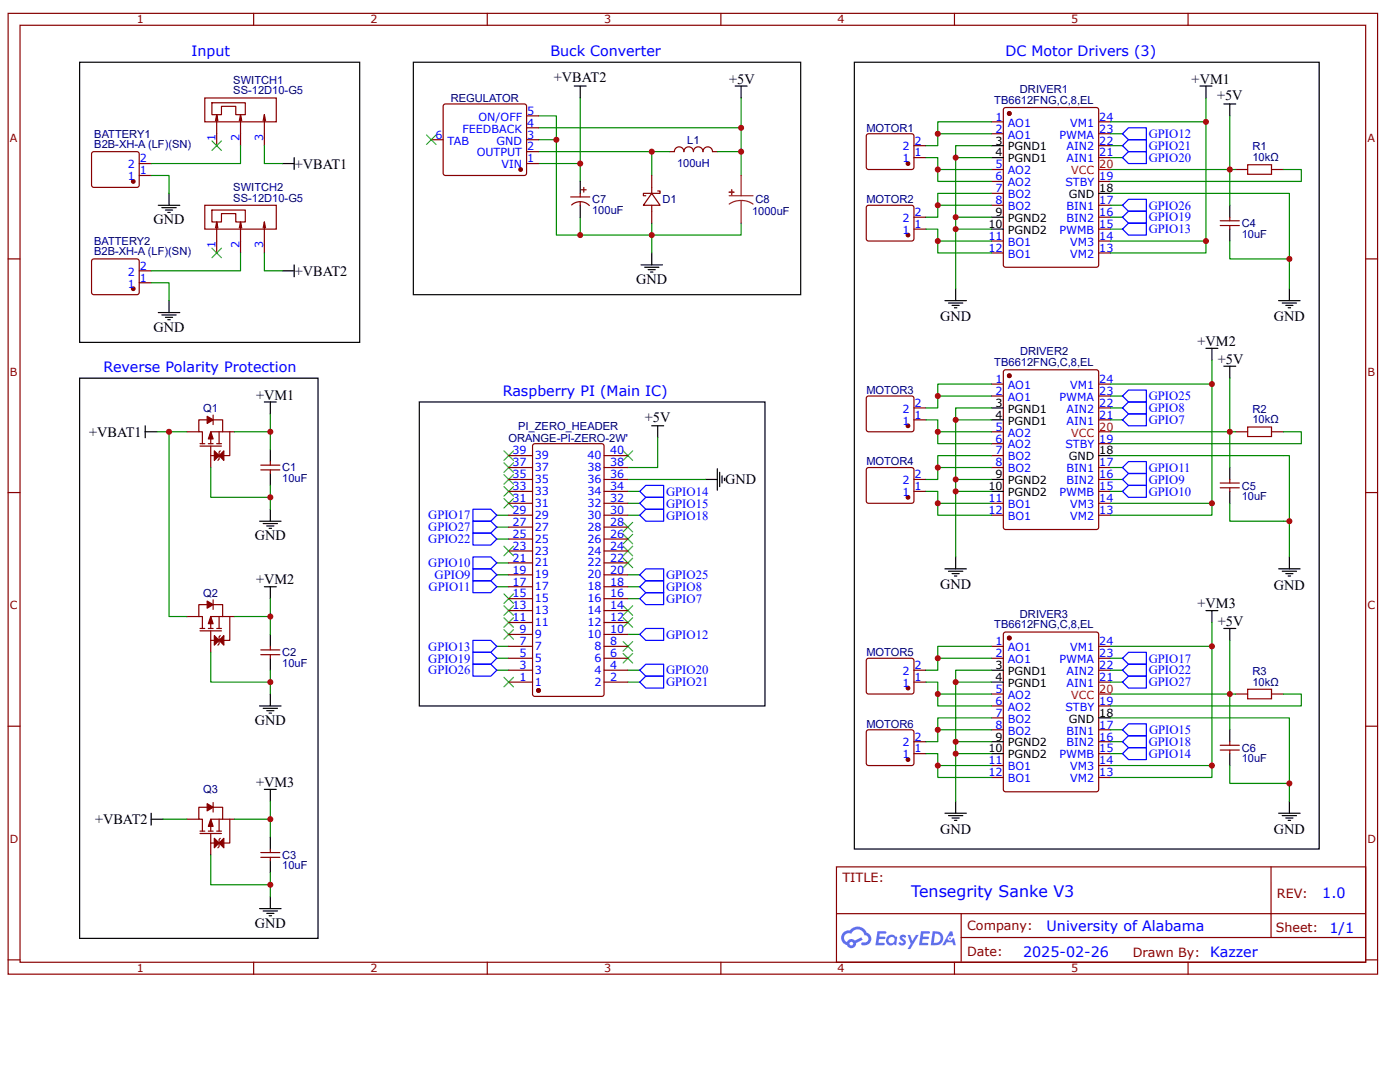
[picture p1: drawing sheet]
<svg xmlns="http://www.w3.org/2000/svg" width="279mm" height="216mm" viewBox="0 0 279 216" stroke-linecap="round" stroke-linejoin="round" font-family="sans-serif">
<g fill="none" stroke="#800" stroke-width=".24">
<path d="M1.6 2.7h273.3v191.7h-273.3zM4 5h268.5v187h-268.5zM50.6 2.7v2.3M97.2 2.7v2.3M143.9 2.7v2.3M190.5 2.7v2.3M237.1 2.7v2.3M1.6 51.7h2.4M272.5 51.7h2.4M1.6 98.3h2.4M272.5 98.3h2.4M1.6 144.9h2.4"/>
<path d="M272.5 144.9h2.4M166.9 173h105.6v19h-105.6zM253.7 173v14.1M1.6 191.5h2.4M50.6 192v2.4M97.2 192v2.4M143.9 192v2.4M167 182.3h105.5M190.5 192v2.4M191.8 187.1h80.7M191.8 182.3v9.5M237.1 192v2.4"/>
<path d="M272.5 191.5h2.4"/>
</g>
<g fill="#58f">
<path d="M179.7 186.7l.5-.2 .4 .1 .3 .2-.3 .4a.31 .31 0 0 0-.2-.2 .31 .31 0 0 0-.4 .1l.1 .1a.8 .8 0 0 1 .6 .6 .8 .8 0 0 1-.2 .8l-.7 .1-.5-.4 .3-.4 .5 .3 .2-.2a1.11 1.11 0 0 1-.7-1.2z"/>
<path d="M181.1 186.5h.5l.5 1.3 .7-1.3h.6l-1.7 2.9h-.6l.6-1.1z"/>
<path d="M175.1 185.8l1.7 .1 .1 .2-.2 .2h-1.1l-.1 .6h1l.2 .2-.2 .3h-1.1l-.1 .7h1l.2 .1v.3l-1.8 .1z"/>
<path d="M183.8 185.8l1.7 .1 .1 .2-.2 .2h-1.1l-.1 .6h1l.2 .2-.2 .3h-1.1l-.1 .7h1l.2 .1v.3l-1.8 .1z"/>
<path d="M189.6 185.8h.4l.3 .9-.4 .2a.46 .46 0 0 0-.7 .2 .46 .46 0 0 0 .3 .6 .46 .46 0 0 0 .6-.4l.3-.2 .4 1.5h-.6l-.1-.6h-1.2l-.3 .6h-.6z"/>
<path d="M186.1 185.8l-.4 2.8h.9a1.42 1.42 0 0 0 1.7-1.4 1.42 1.42 0 0 0-1.7-1.4zM186.6 186.3a.96 .96 0 0 1 1.1 1.1 .96 .96 0 0 1-1.3 .7z"/>
<path d="M177.2 186.8a1.04 1.04 0 0 0-.2 1.4 1.04 1.04 0 0 0 1.4 .3l.5 .1 .2-1.5-.4-.2a.94 .94 0 0 0-1.5-.1zM177.3 187.6a.62 .62 0 0 1 1.2 0 .62 .62 0 0 1-1.2 0z"/>
<path d="M168.3 186.1a1.48 1.48 0 0 0 .7 2.5 .95 .95 0 0 0 1.1 .6 .95 .95 0 0 0 .7-1l1.4-.7-.3-.5-1.3 .7a.96 .96 0 0 0-1.6 .3 .93 .93 0 0 1-.4-1.3 .93 .93 0 0 1 1.3-.4 1.4 1.4 0 0 1 1.4-.8 1.4 1.4 0 0 1 1.3 1.1 .77 .77 0 0 1 .7 1 .77 .77 0 0 1-1.2 .4l-.2 .2v.3a1.31 1.31 0 0 0 1.8-.6 1.31 1.31 0 0 0-.7-1.8 2.06 2.06 0 0 0-3.5-.5l-.7 .1zM169.5 188.3a.4 .4 0 0 1 .8 0 .4 .4 0 0 1-.8 0z"/>
<circle cx="189.6" cy="187.2" r=".18"/>
</g>
<circle cx="201.4" cy="22.6" r=".36" fill="#800"/>
<g fill="none" stroke="#800" stroke-width=".24">
<path d="M200.4 21.6l.3-.1h18.1l.4 .2 .1 31.2-.2 .4h-18.4l-.4-.2-.1-31.2z"/>
<circle cx="201.4" cy="22.6" r=".36"/>
</g>
<circle cx="201.4" cy="22.6" r=".36" fill="#800"/>
<g fill="none" stroke="#800" stroke-width=".24">
<path d="M197.9 24.3h2.3M197.9 26.7h2.3M197.9 33.8h2.3M197.9 36.2h2.3M197.9 38.6h2.3M219.3 24.3h2.3M219.3 26.7h2.3M219.3 36.2h2.3M219.3 31.4h2.3M219.3 29.1h2.3M197.9 41h2.3M197.9 48.1h2.3"/>
<path d="M197.9 50.5h2.3M219.3 41h2.3M219.3 48.1h2.3M219.3 50.5h2.3M219.3 45.7h2.3M219.3 43.3h2.3"/>
<circle cx="201.4" cy="22.6" r=".36"/>
</g>
<path d="M197.9 29.1h2.3M197.9 31.4h2.3M219.3 38.6h2.3M197.9 43.3h2.3M197.9 45.7h2.3" fill="none" stroke="#000" stroke-width=".24"/>
<path d="M219.3 33.8h2.3" fill="none" stroke="#f00" stroke-width=".24"/>
<circle cx="201.4" cy="75" r=".36" fill="#800"/>
<g fill="none" stroke="#800" stroke-width=".24">
<path d="M200.4 73.9l.3-.1h18.1l.4 .2 .1 31.2-.2 .4-18.4 .1-.4-.3-.1-31.1z"/>
<circle cx="201.4" cy="75" r=".36"/>
</g>
<circle cx="201.4" cy="75" r=".36" fill="#800"/>
<g fill="none" stroke="#800" stroke-width=".24">
<path d="M197.9 76.6h2.3M197.9 79h2.3M219.3 76.6h2.3M219.3 79h2.3M197.9 86.2h2.3M197.9 88.5h2.3M197.9 90.9h2.3M197.9 93.3h2.3M219.3 88.5h2.3M219.3 93.3h2.3M219.3 98h2.3M219.3 95.7h2.3"/>
<path d="M219.3 83.8h2.3M219.3 81.4h2.3M197.9 100.4h2.3M197.9 102.8h2.3M219.3 100.4h2.3M219.3 102.8h2.3"/>
<circle cx="201.4" cy="75" r=".36"/>
</g>
<path d="M197.9 81.4h2.3M197.9 83.8h2.3M197.9 95.7h2.3M197.9 98h2.3M219.3 90.9h2.3" fill="none" stroke="#000" stroke-width=".24"/>
<path d="M219.3 86.2h2.3" fill="none" stroke="#f00" stroke-width=".24"/>
<circle cx="201.4" cy="127.3" r=".36" fill="#800"/>
<g fill="none" stroke="#800" stroke-width=".24">
<path d="M200.4 126.3l.3-.2h18.1l.4 .2 .1 31.2-.2 .4-18.4 .1-.4-.2-.1-31.2z"/>
<circle cx="201.4" cy="127.3" r=".36"/>
</g>
<circle cx="201.4" cy="127.3" r=".36" fill="#800"/>
<g fill="none" stroke="#800" stroke-width=".24">
<path d="M246.6 33.8h2.4M253.8 33.8h2.3M52 93.8h3.9M52 92.8h3.9M53.9 92.1v.7M53.9 93.8v.7M246.6 86.2h2.4M253.8 86.2h2.3M52 130.6h3.9M52 129.7h3.9M53.9 129v.7M53.9 130.6v.7"/>
<path d="M197.9 129h2.3M197.9 131.3h2.3M197.9 138.5h2.3M219.3 129h2.3M219.3 131.3h2.3M219.3 136.1h2.3M219.3 133.7h2.3M246.6 138.5h2.4M253.8 138.5h2.3M197.9 140.9h2.3M197.9 143.2h2.3M197.9 145.6h2.3"/>
<path d="M197.9 152.8h2.3M197.9 155.1h2.3M219.3 140.9h2.3M219.3 145.6h2.3M219.3 152.8h2.3M219.3 155.1h2.3M219.3 150.4h2.3M219.3 148h2.3M52 171.1h3.9M52 170.1h3.9M53.9 169.4v.7M53.9 171.1v.7"/>
<circle cx="201.4" cy="127.3" r=".36"/>
</g>
<path d="M53.9 89.7v2.4M53.9 94.5v2.4M53.9 126.6v2.4M53.9 131.3v2.4M197.9 133.7h2.3M197.9 136.1h2.3M197.9 148h2.3M197.9 150.4h2.3M219.3 143.2h2.3M53.9 167v2.4M53.9 171.8v2.4" fill="none" stroke="#000" stroke-width=".24"/>
<path d="M219.3 138.5h2.3" fill="none" stroke="#f00" stroke-width=".24"/>
<path d="M249 32.9h4.8v1.9h-4.8zM249 85.2h4.8v1.9h-4.8zM249 137.5h4.8v1.9h-4.8z" fill="none" stroke="#a00000" stroke-width=".24"/>
<path d="M42.1 86.2l.4 1.4h-.9z" fill="#800"/>
<path d="M42.1 86.2l.4 1.4h-.9z" fill="none" stroke="#800" stroke-width=".24"/>
<path d="M41.3 83.1l1.2 .7-1.2 .7z" fill="#800"/>
<g fill="none" stroke="#800" stroke-width=".24">
<path d="M37.3 86.2h2.4M39.9 89h4.3M39.9 88.5h1M41.3 83.1l1.2 .7-1.2 .7zM41.6 83.8h-1.9v2.4h.7v2.3M41.6 88.5h.9M42.1 83.8h2.3v2.4h-2.3v2.3M42.1 89v4.3M42.5 82.8v1.9M43.2 88.5h1M43.7 86.2v2.3M44.4 86.2h2.4"/>
<path d="M45.9 86.2v4.7h-3.8"/>
</g>
<path d="M42.8 90l.9 .9-.9 1z" fill="#800"/>
<path d="M42.8 90l.9 .9-.9 1zM44 90l-.3 .2v1.4l-.2 .3" fill="none" stroke="#800" stroke-width=".24"/>
<path d="M44.7 90v1.9l-1-1z" fill="#800"/>
<path d="M44.7 90v1.9l-1-1z" fill="none" stroke="#800" stroke-width=".24"/>
<path d="M42.1 123l.4 1.5h-.9z" fill="#800"/>
<path d="M42.1 123l.4 1.5h-.9z" fill="none" stroke="#800" stroke-width=".24"/>
<path d="M41.3 119.9l1.2 .7-1.2 .8z" fill="#800"/>
<g fill="none" stroke="#800" stroke-width=".24">
<path d="M41.3 119.9l1.2 .7-1.2 .8zM42.5 119.7v1.9M37.3 123h2.4M39.9 125.9h4.3M39.9 125.4h1M41.6 120.6h-1.9v2.4h.7v2.4M41.6 125.4h.9M42.1 120.6h2.3v2.4h-2.3v2.4M42.1 125.9v4.3M43.2 125.4h1M43.7 123v2.4M44.4 123h2.4"/>
<path d="M45.9 123v4.8h-3.8"/>
</g>
<path d="M42.8 126.8l.9 1-.9 .9z" fill="#800"/>
<path d="M42.8 126.8l.9 1-.9 .9zM44 126.8l-.3 .3v1.4l-.2 .2" fill="none" stroke="#800" stroke-width=".24"/>
<path d="M44.7 126.8v1.9l-1-.9z" fill="#800"/>
<path d="M44.7 126.8v1.9l-1-.9z" fill="none" stroke="#800" stroke-width=".24"/>
<path d="M42.1 163.5l.4 1.4h-.9z" fill="#800"/>
<path d="M42.1 163.5l.4 1.4h-.9z" fill="none" stroke="#800" stroke-width=".24"/>
<path d="M41.3 160.4l1.2 .7-1.2 .7z" fill="#800"/>
<g fill="none" stroke="#800" stroke-width=".24">
<path d="M37.3 163.5h2.4M39.9 166.3h4.3M39.9 165.8h1M41.3 160.4l1.2 .7-1.2 .7zM41.6 161.1h-1.9v2.4h.7v2.3M41.6 165.8h.9M42.1 161.1h2.3v2.4h-2.3v2.3M42.1 166.3v4.3M42.5 160.1v1.9M43.2 165.8h1M43.7 163.5v2.3M44.4 163.5h2.4"/>
<path d="M45.9 163.5v4.7h-3.8"/>
</g>
<path d="M42.8 167.3l.9 .9-.9 1z" fill="#800"/>
<path d="M42.8 167.3l.9 .9-.9 1zM44 167.3l-.3 .2v1.4l-.2 .3" fill="none" stroke="#800" stroke-width=".24"/>
<path d="M44.7 167.3v1.9l-1-1z" fill="#800"/>
<g fill="none" stroke="#800" stroke-width=".24">
<path d="M173 26.8l.4-.1 8.8 .1 .2 .4-.1 6.4-.4 .2-8.8-.1-.2-.4v-6.1zM243.5 44.1h3.8M243.5 45h3.8M245.4 43.3v.8M245.4 45v.7M243.5 97.3h3.8M243.5 96.4h3.8M245.4 95.7v.7M245.4 97.3v.7M243.5 149.7h3.8M243.5 148.7h3.8M245.4 148v.7"/>
<path d="M245.4 149.7v.7M44.7 167.3v1.9l-1-1z"/>
</g>
<path d="M245.4 41v2.3M245.4 45.7v2.4M245.4 93.3v2.4M245.4 98v2.4M245.4 145.6v2.4M245.4 150.4v2.4" fill="none" stroke="#000" stroke-width=".24"/>
<circle cx="181.2" cy="32.6" r=".36" fill="#800"/>
<g fill="none" stroke="#800" stroke-width=".24">
<path d="M182.4 31.4h2.4M182.4 29.1h2.4M173 41.1l.4-.1h8.8l.2 .4-.1 6.5-.4 .2-8.8-.1-.2-.4v-6.2z"/>
<circle cx="181.2" cy="32.6" r=".36"/>
</g>
<circle cx="181.2" cy="46.9" r=".36" fill="#800"/>
<g fill="none" stroke="#800" stroke-width=".24">
<path d="M182.4 45.7h2.4M182.4 43.3h2.4M173 79.2l.4-.2 8.8 .1 .2 .4-.1 6.4-.4 .3-8.8-.1-.2-.4v-6.2z"/>
<circle cx="181.2" cy="46.9" r=".36"/>
</g>
<circle cx="181.2" cy="85" r=".36" fill="#800"/>
<g fill="none" stroke="#800" stroke-width=".24">
<path d="M173 93.4l.4-.1 8.8 .1 .2 .4-.1 6.4-.4 .2-8.8-.1-.2-.3v-6.2zM182.4 83.8h2.4M182.4 81.4h2.4"/>
<circle cx="181.2" cy="85" r=".36"/>
</g>
<circle cx="181.2" cy="99.2" r=".36" fill="#800"/>
<g fill="none" stroke="#800" stroke-width=".24">
<path d="M182.4 98h2.4M182.4 95.7h2.4M173 131.5l.4-.2 8.8 .1 .2 .4-.1 6.5-.4 .2-8.8-.1-.2-.4v-6.2z"/>
<circle cx="181.2" cy="99.2" r=".36"/>
</g>
<circle cx="181.2" cy="137.3" r=".36" fill="#800"/>
<g fill="none" stroke="#800" stroke-width=".24">
<path d="M182.4 136.1h2.4M182.4 133.7h2.4M173 145.8l.4-.2 8.8 .1 .2 .4-.1 6.4-.4 .3-8.8-.1-.2-.4v-6.2z"/>
<circle cx="181.2" cy="137.3" r=".36"/>
</g>
<circle cx="181.2" cy="151.6" r=".36" fill="#800"/>
<g fill="none" stroke="#800" stroke-width=".24">
<path d="M18.4 30.4l.3-.1h8.9l.2 .4-.1 6.5-.4 .2-8.8-.1-.2-.4v-6.2zM182.4 150.4h2.4M182.4 148h2.4"/>
<circle cx="181.2" cy="151.6" r=".36"/>
</g>
<circle cx="26.6" cy="36.2" r=".36" fill="#800"/>
<g fill="none" stroke="#800" stroke-width=".24">
<path d="M27.8 35h2.4M27.8 32.6h2.4M18.4 51.8l.3-.1h8.9l.2 .4-.1 6.5-.4 .2-8.8-.1-.2-.4v-6.2z"/>
<circle cx="26.6" cy="36.2" r=".36"/>
</g>
<circle cx="26.6" cy="57.6" r=".36" fill="#800"/>
<g fill="none" stroke="#800" stroke-width=".24">
<path d="M40.9 19.6h14.2v4.7h-14.2zM42.3 20.5h6.7v2.4h-1.9v-1.7h-2.9v1.7h-1.9zM43.2 22.9l-.2 1.2M43.5 24.1l-.3-1.2v6.2M48 22.9l-.2 1.2M48.2 24.1l-.2-1.2v6.2M52.8 22.9l-.3 1.2M53 24.1l-.2-1.2v6.2M133.6 30.3h1a.95 .95 0 0 1 .9-1 .95 .95 0 0 1 1 1M136.5 30.3a.95 .95 0 0 1 .9-1 .95 .95 0 0 1 1 1M138.4 30.3a.95 .95 0 0 1 .9-1 .95 .95 0 0 1 1 1M140.3 30.3a.95 .95 0 0 1 1-1 .95 .95 0 0 1 .9 1"/>
<path d="M142.2 30.3h.9M27.8 56.4h2.4M27.8 54h2.4M40.9 41h14.2v4.7h-14.2zM42.3 41.9h6.7v2.4h-1.9v-1.7h-2.9v1.7h-1.9zM43.2 44.3l-.2 1.2M43.5 45.5l-.3-1.2v6.2M48 44.3l-.2 1.2M48.2 45.5l-.2-1.2v6.2M52.8 44.3l-.3 1.2M53 45.5l-.2-1.2v6.2"/>
<circle cx="26.6" cy="57.6" r=".36"/>
</g>
<g fill="none" stroke="#000" stroke-width=".24">
<path d="M114.6 17.2h2.4M115.8 17.2v2.4M146.7 17.2h2.4M147.9 17.2v2.4M239.5 17.2h2.4M240.7 17.2v2.4M33.7 38.6v2.4M56.3 32.6h2.4M58.7 31.4v2.4M244.2 20.7h2.4M245.4 20.7v2.4M31.6 41h4.3"/>
<path d="M32.3 41.4h2.9M33 41.9h1.4M33.5 42.4h.5M33.7 60v2.4M56.3 54h2.4M58.7 52.9v2.3M127.9 52.9h4.3M128.6 53.3h2.9M129.4 53.8h1.4M129.8 54.3h.5M130.1 50.5v2.4M188.6 60h4.3"/>
<path d="M190.7 57.6v2.4M255.2 60h4.3M257.3 57.6v2.4M31.6 62.4h4.3M32.3 62.8h2.9M33 63.3h1.4M33.5 63.8h.5M189.3 60.5h2.8M190 60.9h1.4M190.5 61.4h.5M240.7 69.5h2.4M241.9 69.5v2.4"/>
<path d="M244.2 73.1h2.4M245.4 73.1v2.4M255.9 60.5h2.9M256.6 60.9h1.4M257.1 61.4h.5M29 86.2h2.4M29 85v2.3M52.8 80.2h2.3M53.9 80.2v2.4M130.1 85h2.3M131.3 85v2.3M140.8 95.7h2.3"/>
<path d="M143.1 93.5v4.3M143.6 94.2v2.9M144.1 95v1.4M144.6 95.4v.5M51.8 104h4.3M52.5 104.5h2.9M52.8 117.1h2.3M53.2 104.9h1.5M53.7 105.4h.5M53.9 101.6v2.4M53.9 117.1v2.4M188.6 113.5h4.3"/>
<path d="M189.3 114h2.8M190 114.5h1.4M190.5 114.9h.5M190.7 111.1v2.4M255.2 113.5h4.3M255.9 114h2.9M256.6 114.5h1.4M257.1 114.9h.5M257.3 111.1v2.4M53.9 138.5v2.4M240.7 121.8h2.4M241.9 121.8v2.4"/>
<path d="M244.2 125.4h2.4M245.4 125.4v2.4M51.8 140.9h4.3M52.5 141.3h2.9M52.8 157.5h2.3M53.2 141.8h1.5M53.7 142.3h.5M53.9 157.5v2.4M190.7 159.9v2.4M257.3 159.9v2.4M30.2 163.5h2.3M30.2 162.3v2.4"/>
<path d="M53.9 178.9v2.4M188.6 162.3h4.3M189.3 162.7h2.8M190 163.2h1.4M190.5 163.7h.5M255.2 162.3h4.3M255.9 162.7h2.9M256.6 163.2h1.4M257.1 163.7h.5M51.8 181.3h4.3M52.5 181.8h2.9M53.2 182.3h1.5"/>
<path d="M53.7 182.7h.5"/>
</g>
<g fill="none" stroke="#080" stroke-width=".24">
<path d="M115.8 19.6v13M147.9 19.6v5.9M240.7 19.6v4.7h-19.1M30.2 35h3.5v3.6M48 29.1v3.5h-17.8M52.8 29.1v3.5h3.5M107.5 32.6h8.3v3.6M107.5 27.9h3.5v19h4.8v-3.6M107.5 23.1h3.5v4.8M107.5 30.3h22.6v4.7M107.5 25.5h40.4v4.8M130.1 30.3h3.5"/>
<path d="M143.1 30.3h4.8v4.7M184.8 31.4h2.4v2.4h10.7M187.2 33.8v2.4h10.7M197.9 31.4h-7.2v11.9M197.9 29.1h-7.2v2.3M197.9 26.7h-10.7v2.4h-2.4M197.9 24.3h-10.7v2.4M197.9 38.6h-10.7v2.4M221.6 38.6h35.7v19M221.6 33.8h25M221.6 26.7h2.4M221.6 29.1h2.4"/>
<path d="M221.6 31.4h2.4M240.7 24.3v23.8h-19.1M245.4 23.1v17.9M256.1 33.8h3.6v2.4h-38.1M30.2 56.4h3.5v3.6M48 50.5v3.5h-17.8M52.8 50.5v3.5h3.5M130.1 44.5v2.4h-14.3M147.9 44.5v2.4h-17.8v3.6M184.8 45.7h2.4v2.4h10.7M187.2 48.1v2.4h10.7M197.9 45.7h-7.2v11.9"/>
<path d="M197.9 43.3h-7.2v2.4M197.9 41h-10.7v2.3h-2.4M221.6 41h2.4M221.6 43.3h2.4M221.6 45.7h2.4M240.7 48.1v2.4h-19.1M245.4 48.1v3.6h11.9M197.9 79h-10.7v2.4h-2.4M197.9 76.6h-10.7v2.4M221.6 79h2.4M241.9 71.9v4.7h-20.3M241.9 76.6v23.8h-20.3"/>
<path d="M245.4 75.5v17.8M31.4 86.2h5.9M33.7 86.2v36.8h3.6M42.1 93.3v5.9h11.8M46.8 86.2h7.1v3.5M53.9 82.6v3.6M53.9 96.9v4.7M125.3 95.7h15.5M125.3 98h2.4M131.3 87.3v6h-6M184.8 83.8h2.4v2.4h10.7M184.8 98h2.4v2.4h10.7"/>
<path d="M187.2 86.2v2.3h10.7M197.9 98h-7.2v13.1M197.9 95.7h-7.2v2.3M197.9 83.8h-7.2v11.9M197.9 81.4h-7.2v2.4M197.9 93.3h-10.7v2.4h-2.4M197.9 90.9h-10.7v2.4M221.6 86.2h25M221.6 90.9h35.7v20.2M221.6 95.7h2.4M221.6 81.4h2.4M221.6 83.8h2.4"/>
<path d="M221.6 93.3h2.4M221.6 98h2.4M256.1 86.2h3.6v2.3h-38.1M53.9 119.5v3.5M99.1 114.7h2.4M99.1 117.1h2.4M99.1 112.3h2.4M99.1 102.8h2.4M99.1 105.2h2.4M99.1 107.6h2.4M125.3 114.7h2.4M125.3 117.1h2.4"/>
<path d="M125.3 119.5h2.4M125.3 102.8h2.4M125.3 100.4h2.4M187.2 100.4v2.4h10.7M241.9 100.4v2.4h-20.3M245.4 100.4v3.6h11.9M42.1 130.2v5.9h11.8M46.8 123h7.1v3.6M53.9 133.7v4.8M99.1 133.7h2.4M99.1 131.3h2.4M99.1 129h2.4"/>
<path d="M125.3 126.6h2.4M125.3 133.7h2.4M125.3 136.1h2.4M184.8 136.1h2.4v2.4h10.7M187.2 138.5v2.4h10.7M197.9 136.1h-7.2v11.9M197.9 133.7h-7.2v2.4M197.9 131.3h-10.7v2.4h-2.4M197.9 129h-10.7v2.3M221.6 138.5h25M221.6 133.7h2.4M221.6 136.1h2.4"/>
<path d="M221.6 131.3h2.4M241.9 124.2v4.8h-20.3M241.9 129v23.8h-20.3M245.4 127.8v17.8M256.1 138.5h3.6v2.4h-38.1M53.9 159.9v3.6M184.8 150.4h2.4v2.4h10.7M187.2 152.8v2.3h10.7M197.9 150.4h-7.2v9.5M197.9 148h-7.2v2.4M197.9 145.6h-10.7v2.4h-2.4M197.9 143.2h-10.7v2.4"/>
<path d="M221.6 143.2h35.7v16.7M221.6 145.6h2.4M221.6 148h2.4M221.6 150.4h2.4M241.9 152.8v2.3h-20.3M245.4 152.8v3.5h11.9M32.5 163.5h4.8M42.1 170.6v5.9h11.8M46.8 163.5h7.1v3.5M53.9 174.2v4.7"/>
</g>
<g fill="none" stroke="#00f" stroke-width=".24">
<path d="M224 26.7l1.2-1.2h3.6v2.4h-3.6zM224 29.1l1.2-1.2h3.6v2.4h-3.6zM224 31.4l1.2-1.1h3.6v2.3h-3.6zM224 41l1.2-1.2h3.6v2.4h-3.6zM224 43.3l1.2-1.1h3.6v2.3h-3.6zM224 45.7l1.2-1.2h3.6v2.4h-3.6zM224 79l1.2-1.2h3.6v2.4h-3.6zM127.7 98l1.2-1.1h3.5v2.3h-3.5zM224 81.4l1.2-1.2h3.6v2.4h-3.6zM224 83.8l1.2-1.2h3.6v2.4h-3.6zM224 93.3l1.2-1.2h3.6v2.4h-3.6zM224 95.7l1.2-1.2h3.6v2.4h-3.6z"/>
<path d="M224 98l1.2-1.1h3.6v2.3h-3.6zM94.4 111.1h3.6l1.1 1.2-1.1 1.2h-3.6zM94.4 113.5h3.6l1.1 1.2-1.1 1.2h-3.6zM94.4 115.9h3.6l1.1 1.2-1.1 1.2h-3.6zM94.4 101.6h3.6l1.1 1.2-1.1 1.2h-3.6zM94.4 104h3.6l1.1 1.2-1.1 1.2h-3.6zM94.4 106.4h3.6l1.1 1.2-1.1 1.2h-3.6zM127.7 114.7l1.2-1.2h3.5v2.4h-3.5zM127.7 117.1l1.2-1.2h3.5v2.4h-3.5zM127.7 119.5l1.2-1.2h3.5v2.3h-3.5zM127.7 100.4l1.2-1.2h3.5v2.4h-3.5zM127.7 102.8l1.2-1.2h3.5v2.4h-3.5z"/>
<path d="M94.4 127.8h3.6l1.1 1.2-1.1 1.2h-3.6zM94.4 130.2h3.6l1.1 1.1-1.1 1.2h-3.6zM94.4 132.5h3.6l1.1 1.2-1.1 1.2h-3.6zM127.7 126.6l1.2-1.2h3.5v2.4h-3.5zM127.7 133.7l1.2-1.2h3.5v2.4h-3.5zM127.7 136.1l1.2-1.2h3.5v2.4h-3.5zM224 131.3l1.2-1.1h3.6v2.3h-3.6zM224 133.7l1.2-1.2h3.6v2.4h-3.6zM224 136.1l1.2-1.2h3.6v2.4h-3.6zM224 145.6l1.2-1.2h3.6v2.4h-3.6zM224 148l1.2-1.2h3.6v2.4h-3.6zM224 150.4l1.2-1.2h3.6v2.4h-3.6z"/>
</g>
<g fill="none" stroke="#3c3" stroke-width=".24">
<path d="M42.3 28.1l1.9 1.9M44.2 28.1l-1.9 1.9M42.3 49.5l1.9 1.9M44.2 49.5l-1.9 1.9M100.6 99.5l1.9 1.9M100.6 97.1l1.9 1.9M100.6 94.7l1.9 1.9M100.6 92.3l1.9 1.9M100.6 90l1.9 1.9M102.5 99.5l-1.9 1.9M102.5 97.1l-1.9 1.9M102.5 94.7l-1.9 1.9"/>
<path d="M102.5 92.3l-1.9 1.9M102.5 90l-1.9 1.9M124.4 90l1.9 1.9M126.3 90l-1.9 1.9M100.6 109l1.9 1.9M100.6 118.5l1.9 1.9M102.5 109l-1.9 1.9M102.5 118.5l-1.9 1.9M124.4 106.6l1.9 1.9M124.4 109l1.9 1.9M124.4 111.4l1.9 1.9M124.4 104.2l1.9 1.9"/>
<path d="M126.3 106.6l-1.9 1.9M126.3 109l-1.9 1.9M126.3 111.4l-1.9 1.9M126.3 104.2l-1.9 1.9M100.6 125.6l1.9 1.9M100.6 123.3l1.9 1.9M100.6 120.9l1.9 1.9M100.6 135.2l1.9 1.9M102.5 125.6l-1.9 1.9M102.5 123.3l-1.9 1.9M102.5 120.9l-1.9 1.9M102.5 135.2l-1.9 1.9"/>
<path d="M124.4 120.9l1.9 1.9M124.4 130.4l1.9 1.9M124.4 123.3l1.9 1.9M124.4 128l1.9 1.9M126.3 120.9l-1.9 1.9M126.3 130.4l-1.9 1.9M126.3 123.3l-1.9 1.9M126.3 128l-1.9 1.9"/>
</g>
<path d="M145.5 39.1h4.8M147.9 35v4.1M147.9 40a3.8 3.8 0 0 1 2.4 .7M147.9 40a3.9 3.9 0 0 0-2.4 .7M147.9 40v4.5" fill="none" stroke="#8d2323" stroke-width=".24"/>
<path d="M145.5 38.3l1 .1z" fill="#8d2323"/>
<path d="M145.5 38.3l1 .1z" fill="none" stroke="#8d2323" stroke-width=".24"/>
<path d="M146 37.9v.9z" fill="#8d2323"/>
<path d="M146 37.9v.9z" fill="none" stroke="#8d2323" stroke-width=".24"/>
<path d="M86.1 27.9h2.3M105.1 27.9h2.4M105.1 23.1h2.4M105.1 25.5h2.4M105.1 30.3h2.4M105.1 32.6h2.4M113.9 39.3h3.8M115.8 38.6v.7M116 37.9h1M116.5 37.4v.9M114.1 40.9a2.56 2.56 0 0 1 3.5 .1M115.8 40.2v.8" fill="none" stroke="#800" stroke-width=".24"/>
<path d="M115.8 36.2v2.4M115.8 41v2.3" fill="none" stroke="#000" stroke-width=".24"/>
<circle cx="103.9" cy="33.8" r=".36" fill="#800"/>
<g fill="none" stroke="#800" stroke-width=".24">
<path d="M88.6 20.9l.3-.2h15.7l.4 .2 .1 .3v13.3l-.1 .4-.4 .1h-15.7l-.3-.1-.2-.4v-13.3zM130.1 38.6l1.6 2.4h-3.3zM130.1 35v3.6M131.3 38.1h.4v.5h-3.3v.5h.5M130.1 41v3.5"/>
<circle cx="103.9" cy="33.8" r=".36"/>
</g>
<path d="M85.1 26.9l1.9 1.9M87 26.9l-1.9 1.9" fill="none" stroke="#3c3" stroke-width=".24"/>
<path d="M15.9 12.4h55.9v55.9h-55.9zM82.5 12.4h77.3v46.4h-77.3zM170.5 12.4h92.8v157h-92.8zM15.9 75.5h47.6v111.7h-47.6zM83.7 80.2h69v60.7h-69z" fill="none" stroke="#000" stroke-width=".24"/>
<circle cx="107.5" cy="137.8" r=".36" fill="#800"/>
<g fill="none" stroke="#800" stroke-width=".24">
<path d="M106.4 88.7l.4-.2h13.3l.2 .1 .2 .3 .1 49.6-.1 .3-.3 .2h-13.4l-.3-.1-.2-.3v-49.6z"/>
<circle cx="107.5" cy="137.8" r=".36"/>
</g>
<circle cx="107.5" cy="137.8" r=".36" fill="#800"/>
<g fill="none" stroke="#800" stroke-width=".24">
<path d="M101.5 98h4.8M101.5 95.7h4.8M101.5 93.3h4.8M101.5 90.9h4.8M120.6 98h4.7M120.6 95.7h4.7M120.6 93.3h4.7M120.6 90.9h4.7M101.5 119.5h4.8M101.5 117.1h4.8M101.5 114.7h4.8M101.5 112.3h4.8"/>
<path d="M101.5 109.9h4.8M101.5 107.6h4.8M101.5 105.2h4.8M101.5 102.8h4.8M101.5 100.4h4.8M120.6 119.5h4.7M120.6 117.1h4.7M120.6 114.7h4.7M120.6 112.3h4.7M120.6 109.9h4.7M120.6 107.6h4.7M120.6 105.2h4.7"/>
<path d="M120.6 102.8h4.7M120.6 100.4h4.7M101.5 136.1h4.8M101.5 133.7h4.8M101.5 131.3h4.8M101.5 129h4.8M101.5 126.6h4.8M101.5 124.2h4.8M101.5 121.8h4.8M120.6 136.1h4.7M120.6 133.7h4.7M120.6 131.3h4.7"/>
<path d="M120.6 129h4.7M120.6 126.6h4.7M120.6 124.2h4.7M120.6 121.8h4.7"/>
<circle cx="107.5" cy="137.8" r=".36"/>
</g>
<g fill="#c00">
<circle cx="115.8" cy="32.6" r=".59"/>
<circle cx="111" cy="27.9" r=".59"/>
<circle cx="130.1" cy="30.3" r=".59"/>
<circle cx="147.9" cy="30.3" r=".59"/>
<circle cx="130.1" cy="46.9" r=".59"/>
<circle cx="115.8" cy="46.9" r=".59"/>
<circle cx="147.9" cy="25.5" r=".59"/>
<circle cx="53.9" cy="99.2" r=".59"/>
<circle cx="53.9" cy="136.1" r=".59"/>
<circle cx="33.7" cy="86.2" r=".59"/>
<circle cx="53.9" cy="86.2" r=".59"/>
<circle cx="53.9" cy="123" r=".59"/>
<circle cx="53.9" cy="176.5" r=".59"/>
<circle cx="53.9" cy="163.5" r=".59"/>
<circle cx="190.7" cy="45.7" r=".59"/>
<circle cx="190.7" cy="43.3" r=".59"/>
<circle cx="190.7" cy="31.4" r=".59"/>
<circle cx="190.7" cy="150.4" r=".59"/>
<circle cx="190.7" cy="148" r=".59"/>
<circle cx="190.7" cy="136.1" r=".59"/>
<circle cx="190.7" cy="98" r=".59"/>
<circle cx="190.7" cy="95.7" r=".59"/>
<circle cx="190.7" cy="83.8" r=".59"/>
<circle cx="245.4" cy="33.8" r=".59"/>
<circle cx="245.4" cy="86.2" r=".59"/>
<circle cx="257.3" cy="156.3" r=".59"/>
<circle cx="245.4" cy="138.5" r=".59"/>
<circle cx="257.3" cy="51.7" r=".59"/>
<circle cx="240.7" cy="24.3" r=".59"/>
<circle cx="240.7" cy="48.1" r=".59"/>
<circle cx="241.9" cy="76.6" r=".59"/>
<circle cx="241.9" cy="100.4" r=".59"/>
<circle cx="241.9" cy="129" r=".59"/>
<circle cx="241.9" cy="152.8" r=".59"/>
<circle cx="257.3" cy="104" r=".59"/>
<circle cx="187.2" cy="26.7" r=".59"/>
<circle cx="187.2" cy="33.8" r=".59"/>
<circle cx="187.2" cy="41" r=".59"/>
<circle cx="187.2" cy="48.1" r=".59"/>
<circle cx="187.2" cy="79" r=".59"/>
<circle cx="187.2" cy="86.2" r=".59"/>
<circle cx="187.2" cy="93.3" r=".59"/>
<circle cx="187.2" cy="100.4" r=".59"/>
<circle cx="187.2" cy="131.3" r=".59"/>
<circle cx="187.2" cy="138.5" r=".59"/>
<circle cx="187.2" cy="145.6" r=".59"/>
<circle cx="187.2" cy="152.8" r=".59"/>
</g>
<text font-size="3.2" fill="#00f" x="181.8" y="179.1">Tensegrity Sanke V3</text>
<g font-size="2.9" fill="#00f">
<text x="38.2" y="11.2">Input</text>
<text x="109.8" y="11.2">Buck Converter</text>
<text x="200.7" y="11.2">DC Motor Drivers (3)</text>
<text x="20.6" y="74.3">Reverse Polarity Protection</text>
<text x="100.3" y="79">Raspberry PI (Main IC)</text>
<text x="263.9" y="179.2">1.0</text>
<text x="208.9" y="185.7">University of Alabama</text>
<text x="204.2" y="190.9">2025-02-26</text>
<text x="241.5" y="190.9">Kazzer</text>
<text x="265.3" y="186.2">1/1</text>
</g>
<g font-size="2.9">
<text x="110.5" y="16.4">+VBAT2</text>
<text x="145.5" y="16.7">+5V</text>
<text x="237.8" y="16.7">+VM1</text>
<text x="242.9" y="20">+5V</text>
<text x="58.8" y="33.6">+VBAT1</text>
<text x="30.6" y="44.8">GND</text>
<text x="58.8" y="55">+VBAT2</text>
<text x="127" y="56.7">GND</text>
<text x="187.6" y="64.1">GND</text>
<text x="254.2" y="64.1">GND</text>
<text x="30.6" y="66.2">GND</text>
<text x="239" y="69">+VM2</text>
<text x="243" y="72.6">+5V</text>
<text x="51.1" y="79.7">+VM1</text>
<text x="17.8" y="87.1">+VBAT1</text>
<text x="128.7" y="84.2">+5V</text>
<text x="144.7" y="96.7">GND</text>
<text x="50.9" y="107.8">GND</text>
<text x="51.1" y="116.6">+VM2</text>
<text x="187.6" y="117.6">GND</text>
<text x="254.2" y="117.6">GND</text>
<text x="239" y="121.4">+VM3</text>
<text x="243" y="124.9">+5V</text>
<text x="50.9" y="144.7">GND</text>
<text x="51.1" y="157">+VM3</text>
<text x="19" y="164.5">+VBAT2</text>
<text x="187.6" y="166.4">GND</text>
<text x="254.2" y="166.4">GND</text>
<text x="50.9" y="185.1">GND</text>
</g>
<g font-size="2.5" fill="#00f">
<text x="229.3" y="27.5">GPIO12</text>
<text x="229.3" y="29.9">GPIO21</text>
<text x="229.3" y="32.3">GPIO20</text>
<text x="229.3" y="41.8">GPIO26</text>
<text x="229.3" y="44.2">GPIO19</text>
<text x="229.3" y="46.6">GPIO13</text>
<text x="229.3" y="79.9">GPIO25</text>
<text x="229.3" y="82.3">GPIO8</text>
<text x="229.3" y="84.6">GPIO7</text>
<text x="229.3" y="94.1">GPIO11</text>
<text x="132.9" y="98.9">GPIO14</text>
<text x="132.9" y="101.3">GPIO15</text>
<text x="229.3" y="96.5">GPIO9</text>
<text x="229.3" y="98.9">GPIO10</text>
<text x="85.5" y="103.6">GPIO17</text>
<text x="85.5" y="106">GPIO27</text>
<text x="132.9" y="103.7">GPIO18</text>
<text x="85.5" y="113.2">GPIO10</text>
<text x="85.5" y="108.4">GPIO22</text>
<text x="85.5" y="117.9">GPIO11</text>
<text x="86.7" y="115.5">GPIO9</text>
<text x="132.9" y="115.5">GPIO25</text>
<text x="132.9" y="117.9">GPIO8</text>
<text x="132.9" y="120.3">GPIO7</text>
<text x="85.5" y="129.8">GPIO13</text>
<text x="132.9" y="127.4">GPIO12</text>
<text x="85.5" y="132.2">GPIO19</text>
<text x="85.5" y="134.6">GPIO26</text>
<text x="132.9" y="134.6">GPIO20</text>
<text x="132.9" y="137">GPIO21</text>
<text x="229.3" y="132.2">GPIO17</text>
<text x="229.3" y="134.6">GPIO22</text>
<text x="229.3" y="137">GPIO27</text>
<text x="229.3" y="148.9">GPIO18</text>
<text x="229.3" y="146.5">GPIO15</text>
<text x="229.3" y="151.2">GPIO14</text>
</g>
<g font-size="2.5" fill="#800">
<text x="168.1" y="176.1">TITLE:</text>
<text x="254.9" y="179.2">REV:</text>
<text x="193" y="185.6">Company:</text>
<text x="193" y="190.8">Date:</text>
<text x="226.1" y="190.9">Drawn By:</text>
<text x="254.6" y="186.1">Sheet:</text>
</g>
<g font-size="2.2" fill="#800">
<text x="27.3" y="4.7">1</text>
<text x="73.9" y="4.7">2</text>
<text x="120.6" y="4.7">3</text>
<text x="167.2" y="4.7">4</text>
<text x="213.8" y="4.7">5</text>
<text x="2" y="28.4">A</text>
<text x="272.9" y="28.4">A</text>
<text x="2" y="75">B</text>
<text x="272.9" y="75">B</text>
<text x="2" y="121.6">C</text>
<text x="272.9" y="121.6">C</text>
<text x="2" y="168.2">D</text>
<text x="272.9" y="168.2">D</text>
<text x="27.3" y="194">1</text>
<text x="73.9" y="194">2</text>
<text x="120.6" y="194">3</text>
<text x="167.2" y="194">4</text>
<text x="213.8" y="194">5</text>
</g>
<g font-size="2.2" fill="#000080">
<text x="46.6" y="16.8">SWITCH1</text>
<text x="46.6" y="18.8">SS-12D10-G5</text>
<text x="89.9" y="20.4">REGULATOR</text>
<text x="198.4" y="20.7">TB6612FNG,C,8,EL</text>
<text x="203.6" y="18.6">DRIVER1</text>
<text x="18.8" y="29.5">B2B-XH-A (LF)(SN)</text>
<text x="18.8" y="27.5">BATTERY1</text>
<text x="137.2" y="28.7">L1</text>
<text x="172.9" y="26.3">MOTOR1</text>
<text x="135.1" y="33.4">100uH</text>
<text x="250" y="32.2">10kΩ</text>
<text x="250" y="30">R1</text>
<text x="46.6" y="40.3">SS-12D10-G5</text>
<text x="46.6" y="38.2">SWITCH2</text>
<text x="118.2" y="40.5">C7</text>
<text x="132.2" y="40.6">D1</text>
<text x="150.8" y="40.6">C8</text>
<text x="172.9" y="40.5">MOTOR2</text>
<text x="118.2" y="42.7">100uF</text>
<text x="150.1" y="42.9">1000uF</text>
<text x="247.8" y="47.4">10uF</text>
<text x="247.8" y="45.3">C4</text>
<text x="18.8" y="51">B2B-XH-A (LF)(SN)</text>
<text x="18.8" y="48.9">BATTERY2</text>
<text x="203.6" y="70.9">DRIVER2</text>
<text x="198.4" y="73.1">TB6612FNG,C,8,EL</text>
<text x="40.6" y="82.2">Q1</text>
<text x="172.9" y="78.6">MOTOR3</text>
<text x="250" y="82.4">R2</text>
<text x="101.5" y="88.1">ORANGE-PI-ZERO-2W'</text>
<text x="103.4" y="85.7">PI_ZERO_HEADER</text>
<text x="250" y="84.5">10kΩ</text>
<text x="56.3" y="94.1">C1</text>
<text x="172.9" y="92.9">MOTOR4</text>
<text x="56.3" y="96.2">10uF</text>
<text x="247.8" y="99.7">10uF</text>
<text x="247.8" y="97.7">C5</text>
<text x="40.6" y="119">Q2</text>
<text x="198.4" y="125.4">TB6612FNG,C,8,EL</text>
<text x="203.6" y="123.2">DRIVER3</text>
<text x="56.3" y="130.9">C2</text>
<text x="172.9" y="130.9">MOTOR5</text>
<text x="56.3" y="133.1">10uF</text>
<text x="250" y="136.8">10kΩ</text>
<text x="250" y="134.7">R3</text>
<text x="172.9" y="145.2">MOTOR6</text>
<text x="247.8" y="150">C6</text>
<text x="247.8" y="152.1">10uF</text>
<text x="40.6" y="158.3">Q3</text>
<text x="56.3" y="173.5">10uF</text>
<text x="56.3" y="171.4">C3</text>
</g>
<g font-size="2.2" fill="#00f">
<text x="105.2" y="22.9">5</text>
<text x="43" y="28.1" transform="rotate(-90 43 28.1)">1</text>
<text x="47.8" y="28.1" transform="rotate(-90 47.8 28.1)">2</text>
<text x="52.5" y="28.1" transform="rotate(-90 52.5 28.1)">3</text>
<text x="86.9" y="27.6">6</text>
<text x="89.3" y="28.8">TAB</text>
<text x="92.3" y="26.5">FEEDBACK</text>
<text x="95.5" y="24.1">ON/OFF</text>
<text x="99.1" y="28.8">GND</text>
<text x="105.2" y="25.3">4</text>
<text x="105.2" y="27.6">3</text>
<text x="182.5" y="28.8">2</text>
<text x="198.7" y="24.1">1</text>
<text x="198.7" y="26.5">2</text>
<text x="201.1" y="25.3">AO1</text>
<text x="201.1" y="27.6">AO1</text>
<text x="211.5" y="27.6">PWMA</text>
<text x="213.6" y="25.3">VM1</text>
<text x="219.4" y="28.8">22</text>
<text x="219.4" y="26.5">23</text>
<text x="219.4" y="24.1">24</text>
<text x="25.5" y="36">1</text>
<text x="25.5" y="33.6">2</text>
<text x="27.9" y="34.8">1</text>
<text x="27.9" y="32.4">2</text>
<text x="95.1" y="31.2">OUTPUT</text>
<text x="100.1" y="33.6">VIN</text>
<text x="105.2" y="30">2</text>
<text x="105.2" y="32.4">1</text>
<text x="180.1" y="32.4">1</text>
<text x="180.1" y="30">2</text>
<text x="182.5" y="31.2">1</text>
<text x="198.7" y="33.6">5</text>
<text x="198.7" y="36">6</text>
<text x="201.1" y="34.8">AO2</text>
<text x="212.9" y="32.4">AIN1</text>
<text x="212.9" y="30">AIN2</text>
<text x="219.4" y="36">19</text>
<text x="219.4" y="31.2">21</text>
<text x="198.7" y="38.3">7</text>
<text x="198.7" y="40.7">8</text>
<text x="201.1" y="37.2">AO2</text>
<text x="201.1" y="39.5">BO2</text>
<text x="201.1" y="41.9">BO2</text>
<text x="212.6" y="37.2">STBY</text>
<text x="212.9" y="41.9">BIN1</text>
<text x="219.4" y="40.7">17</text>
<text x="180.1" y="46.7">1</text>
<text x="180.1" y="44.3">2</text>
<text x="182.5" y="45.5">1</text>
<text x="182.5" y="43.1">2</text>
<text x="197.3" y="47.9">11</text>
<text x="211.5" y="46.7">PWMB</text>
<text x="212.9" y="44.3">BIN2</text>
<text x="219.4" y="47.9">14</text>
<text x="219.4" y="45.5">15</text>
<text x="219.4" y="43.1">16</text>
<text x="27.9" y="53.8">2</text>
<text x="43" y="49.5" transform="rotate(-90 43 49.5)">1</text>
<text x="47.8" y="49.5" transform="rotate(-90 47.8 49.5)">2</text>
<text x="52.5" y="49.5" transform="rotate(-90 52.5 49.5)">3</text>
<text x="197.3" y="50.2">12</text>
<text x="201.1" y="49.1">BO1</text>
<text x="201.1" y="51.4">BO1</text>
<text x="213.6" y="51.4">VM2</text>
<text x="213.6" y="49.1">VM3</text>
<text x="219.4" y="50.2">13</text>
<text x="25.5" y="57.4">1</text>
<text x="25.5" y="55">2</text>
<text x="27.9" y="56.2">1</text>
<text x="198.7" y="76.4">1</text>
<text x="201.1" y="77.6">AO1</text>
<text x="213.6" y="77.6">VM1</text>
<text x="219.4" y="76.4">24</text>
<text x="180.1" y="82.4">2</text>
<text x="182.5" y="83.5">1</text>
<text x="182.5" y="81.2">2</text>
<text x="198.7" y="78.8">2</text>
<text x="201.1" y="80">AO1</text>
<text x="211.5" y="80">PWMA</text>
<text x="212.9" y="82.4">AIN2</text>
<text x="219.4" y="83.5">21</text>
<text x="219.4" y="81.2">22</text>
<text x="219.4" y="78.8">23</text>
<text x="180.1" y="84.7">1</text>
<text x="198.7" y="85.9">5</text>
<text x="198.7" y="88.3">6</text>
<text x="201.1" y="87.1">AO2</text>
<text x="201.1" y="89.5">AO2</text>
<text x="212.6" y="89.5">STBY</text>
<text x="212.9" y="84.7">AIN1</text>
<text x="219.4" y="88.3">19</text>
<text x="102.3" y="95.4">35</text>
<text x="102.3" y="93.1">37</text>
<text x="102.3" y="90.7">39</text>
<text x="106.8" y="94">37</text>
<text x="106.8" y="91.6">39</text>
<text x="117.3" y="94">38</text>
<text x="117.3" y="91.6">40</text>
<text x="121.7" y="95.4">36</text>
<text x="121.7" y="93.1">38</text>
<text x="121.7" y="90.7">40</text>
<text x="182.5" y="95.4">2</text>
<text x="198.7" y="90.7">7</text>
<text x="198.7" y="93.1">8</text>
<text x="201.1" y="91.9">BO2</text>
<text x="201.1" y="94.2">BO2</text>
<text x="212.9" y="94.2">BIN1</text>
<text x="219.4" y="95.4">16</text>
<text x="219.4" y="93.1">17</text>
<text x="102.3" y="100.2">31</text>
<text x="102.3" y="97.8">33</text>
<text x="106.8" y="101.1">31</text>
<text x="106.8" y="98.8">33</text>
<text x="106.8" y="96.4">35</text>
<text x="117.3" y="101.1">32</text>
<text x="117.3" y="98.8">34</text>
<text x="117.3" y="96.4">36</text>
<text x="121.7" y="100.2">32</text>
<text x="121.7" y="97.8">34</text>
<text x="180.1" y="99">1</text>
<text x="180.1" y="96.6">2</text>
<text x="182.5" y="97.8">1</text>
<text x="197.3" y="100.2">11</text>
<text x="201.1" y="101.4">BO1</text>
<text x="211.5" y="99">PWMB</text>
<text x="212.9" y="96.6">BIN2</text>
<text x="213.6" y="101.4">VM3</text>
<text x="219.4" y="100.2">14</text>
<text x="219.4" y="97.8">15</text>
<text x="102.3" y="107.3">25</text>
<text x="102.3" y="104.9">27</text>
<text x="102.3" y="102.6">29</text>
<text x="106.8" y="105.9">27</text>
<text x="106.8" y="103.5">29</text>
<text x="117.3" y="105.9">28</text>
<text x="117.3" y="103.5">30</text>
<text x="121.7" y="107.3">26</text>
<text x="121.7" y="104.9">28</text>
<text x="121.7" y="102.6">30</text>
<text x="197.3" y="102.6">12</text>
<text x="201.1" y="103.8">BO1</text>
<text x="213.6" y="103.8">VM2</text>
<text x="219.4" y="102.6">13</text>
<text x="102.3" y="112.1">21</text>
<text x="102.3" y="109.7">23</text>
<text x="106.8" y="113">21</text>
<text x="106.8" y="110.7">23</text>
<text x="106.8" y="108.3">25</text>
<text x="117.3" y="113">22</text>
<text x="117.3" y="110.7">24</text>
<text x="117.3" y="108.3">26</text>
<text x="121.7" y="112.1">22</text>
<text x="121.7" y="109.7">24</text>
<text x="102.3" y="119.2">15</text>
<text x="102.3" y="116.8">17</text>
<text x="102.3" y="114.5">19</text>
<text x="106.8" y="117.8">17</text>
<text x="106.8" y="115.4">19</text>
<text x="117.3" y="117.8">18</text>
<text x="117.3" y="115.4">20</text>
<text x="121.7" y="119.2">16</text>
<text x="121.7" y="116.8">18</text>
<text x="121.7" y="114.5">20</text>
<text x="102.3" y="124">11</text>
<text x="102.3" y="121.6">13</text>
<text x="106.8" y="124.9">11</text>
<text x="106.8" y="122.5">13</text>
<text x="106.8" y="120.2">15</text>
<text x="117.3" y="124.9">12</text>
<text x="117.3" y="122.5">14</text>
<text x="117.3" y="120.2">16</text>
<text x="121.7" y="124">12</text>
<text x="121.7" y="121.6">14</text>
<text x="103.7" y="131.1">5</text>
<text x="103.7" y="128.7">7</text>
<text x="103.7" y="126.4">9</text>
<text x="106.8" y="129.7">7</text>
<text x="106.8" y="127.3">9</text>
<text x="117.3" y="127.3">10</text>
<text x="118.7" y="129.7">8</text>
<text x="121.7" y="131.1">6</text>
<text x="121.7" y="128.7">8</text>
<text x="121.7" y="126.4">10</text>
<text x="198.7" y="128.7">1</text>
<text x="198.7" y="131.1">2</text>
<text x="201.1" y="129.9">AO1</text>
<text x="213.6" y="129.9">VM1</text>
<text x="219.4" y="131.1">23</text>
<text x="219.4" y="128.7">24</text>
<text x="103.7" y="135.9">1</text>
<text x="103.7" y="133.5">3</text>
<text x="106.8" y="136.8">1</text>
<text x="106.8" y="134.4">3</text>
<text x="106.8" y="132.1">5</text>
<text x="118.7" y="136.8">2</text>
<text x="118.7" y="134.4">4</text>
<text x="118.7" y="132.1">6</text>
<text x="121.7" y="135.9">2</text>
<text x="121.7" y="133.5">4</text>
<text x="180.1" y="137.1">1</text>
<text x="180.1" y="134.7">2</text>
<text x="182.5" y="135.9">1</text>
<text x="182.5" y="133.5">2</text>
<text x="201.1" y="132.3">AO1</text>
<text x="211.5" y="132.3">PWMA</text>
<text x="212.9" y="137.1">AIN1</text>
<text x="212.9" y="134.7">AIN2</text>
<text x="219.4" y="135.9">21</text>
<text x="219.4" y="133.5">22</text>
<text x="198.7" y="138.2">5</text>
<text x="198.7" y="140.6">6</text>
<text x="198.7" y="143">7</text>
<text x="201.1" y="139.4">AO2</text>
<text x="201.1" y="141.8">AO2</text>
<text x="212.6" y="141.8">STBY</text>
<text x="219.4" y="140.6">19</text>
<text x="180.1" y="149">2</text>
<text x="182.5" y="147.8">2</text>
<text x="198.7" y="145.4">8</text>
<text x="201.1" y="144.2">BO2</text>
<text x="201.1" y="146.6">BO2</text>
<text x="212.9" y="149">BIN2</text>
<text x="212.9" y="146.6">BIN1</text>
<text x="219.4" y="147.8">16</text>
<text x="219.4" y="145.4">17</text>
<text x="180.1" y="151.3">1</text>
<text x="182.5" y="150.1">1</text>
<text x="197.3" y="152.5">11</text>
<text x="197.3" y="154.9">12</text>
<text x="201.1" y="153.7">BO1</text>
<text x="211.5" y="151.3">PWMB</text>
<text x="213.6" y="153.7">VM3</text>
<text x="219.4" y="154.9">13</text>
<text x="219.4" y="152.5">14</text>
<text x="219.4" y="150.1">15</text>
<text x="201.1" y="156.1">BO1</text>
<text x="213.6" y="156.1">VM2</text>
</g>
<g font-size="2.2">
<text x="198.7" y="28.8">3</text>
<text x="198.7" y="31.2">4</text>
<text x="201.1" y="30">PGND1</text>
<text x="201.1" y="32.4">PGND1</text>
<text x="213.3" y="39.5">GND</text>
<text x="219.4" y="38.3">18</text>
<text x="197.3" y="45.5">10</text>
<text x="198.7" y="43.1">9</text>
<text x="201.1" y="44.3">PGND2</text>
<text x="201.1" y="46.7">PGND2</text>
<text x="198.7" y="81.2">3</text>
<text x="198.7" y="83.5">4</text>
<text x="201.1" y="82.4">PGND1</text>
<text x="201.1" y="84.7">PGND1</text>
<text x="198.7" y="95.4">9</text>
<text x="213.3" y="91.9">GND</text>
<text x="219.4" y="90.7">18</text>
<text x="197.3" y="97.8">10</text>
<text x="201.1" y="96.6">PGND2</text>
<text x="201.1" y="99">PGND2</text>
<text x="198.7" y="133.5">3</text>
<text x="198.7" y="135.9">4</text>
<text x="201.1" y="134.7">PGND1</text>
<text x="201.1" y="137.1">PGND1</text>
<text x="219.4" y="143">18</text>
<text x="198.7" y="147.8">9</text>
<text x="201.1" y="149">PGND2</text>
<text x="213.3" y="144.2">GND</text>
<text x="197.3" y="150.1">10</text>
<text x="201.1" y="151.3">PGND2</text>
</g>
<g font-size="2.2" fill="#f00">
<text x="213.8" y="34.8">VCC</text>
<text x="219.4" y="33.6">20</text>
<text x="213.8" y="87.1">VCC</text>
<text x="219.4" y="85.9">20</text>
<text x="213.8" y="139.4">VCC</text>
<text x="219.4" y="138.2">20</text>
</g>
</svg>
